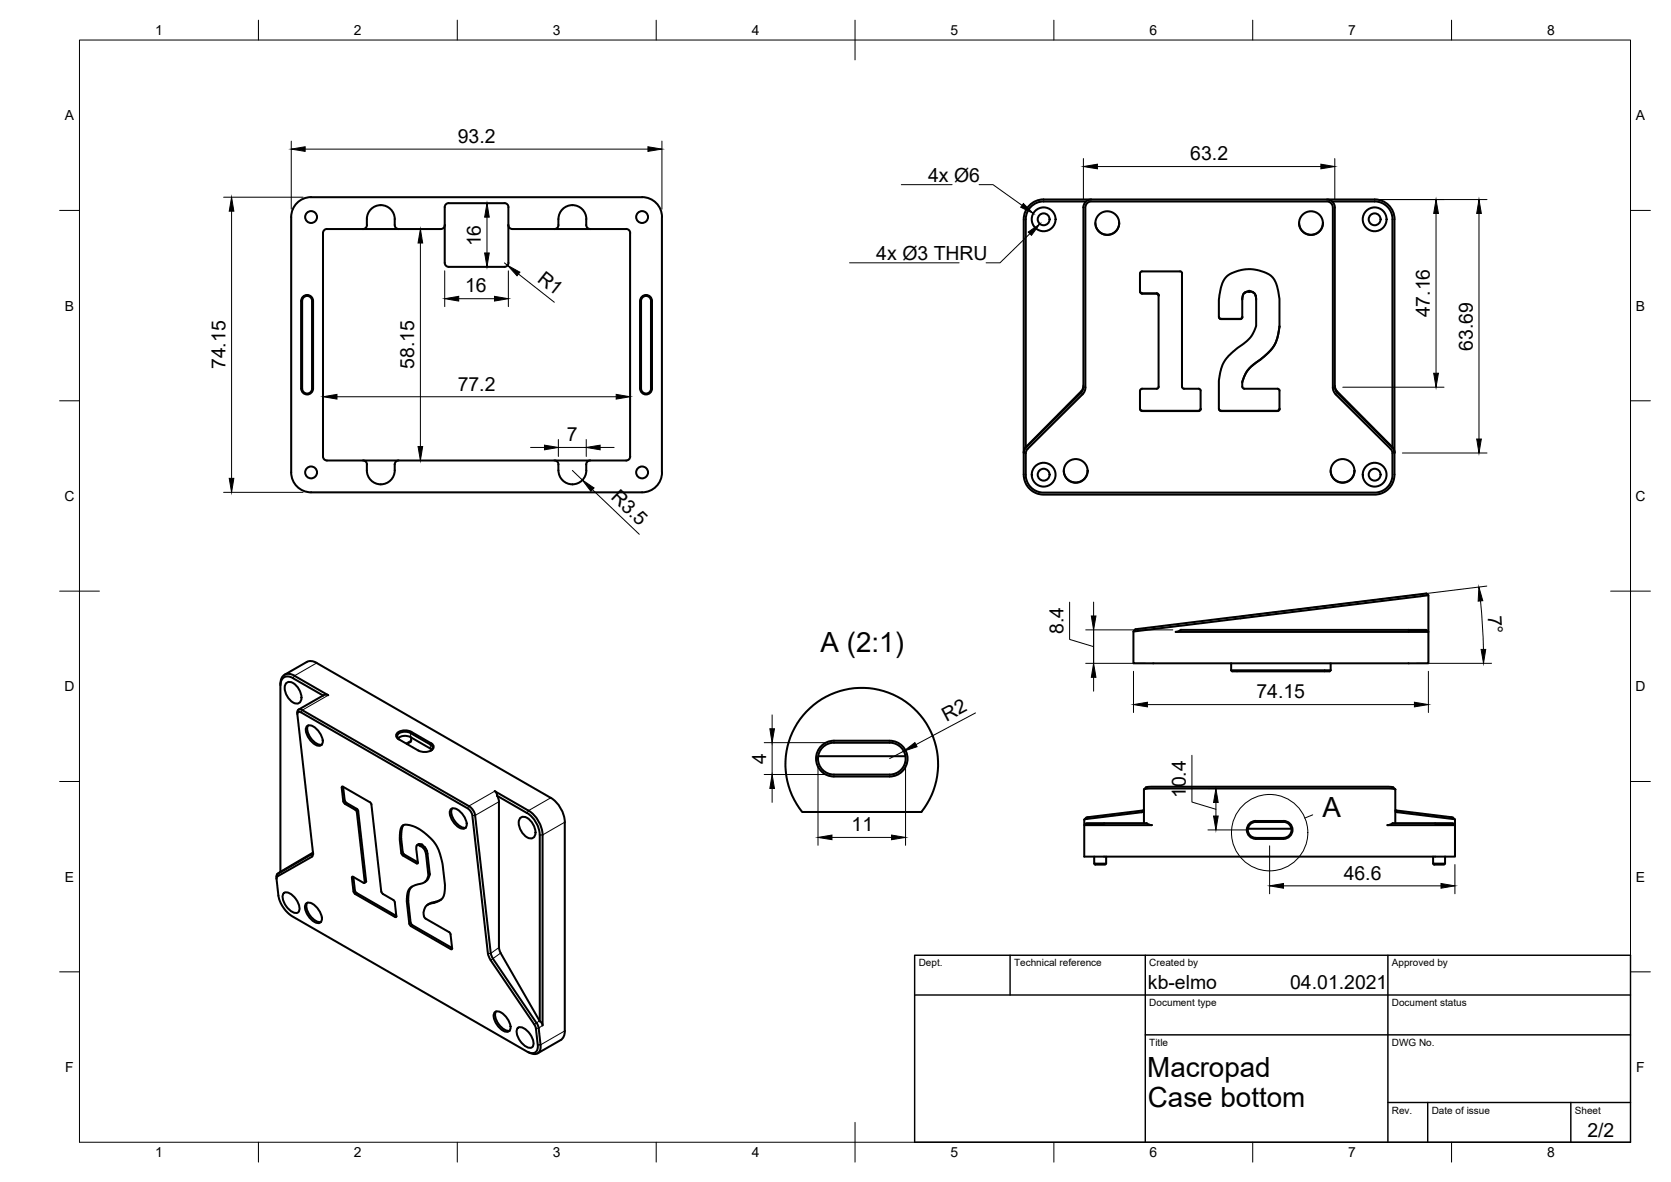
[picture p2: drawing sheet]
<svg xmlns="http://www.w3.org/2000/svg" width="420mm" height="297mm" viewBox="0 0 420 297" stroke-linecap="round" stroke-linejoin="round" font-family="sans-serif">
<!-- layer: Visible -->
<g fill="none" stroke="#000" stroke-width=".51">
<path d="M75 50.7a4.8 4.8 0 0 1 3.2-1.1l83.2-.1a5 5 0 0 1 5 5.1l.1 64.1a5 5 0 0 1-5.1 5h-83.2a5 5 0 0 1-5-5v-64.2a5 5 0 0 1 1.8-3.8zM82.2 57.5a1.01 1.01 0 0 0-1 1.1v56.1a1.01 1.01 0 0 0 1 1h75.2a1.01 1.01 0 0 0 1.1-1M92.2 56.6a4.1 4.1 0 0 1 2.2-4.8 3.5 3.5 0 0 1 4.9 3.3v1.5a1.01 1.01 0 0 0 1 1M92.3 56.6a1.01 1.01 0 0 1-1 1M111.8 56.6a1.01 1.01 0 0 1-1 1h-28.6M127.8 56.6a1.01 1.01 0 0 0 1 1h28.6M127.8 52.1v14M127.8 52a.97 .97 0 0 0-1-.9l-14-.1a1.01 1.01 0 0 0-1 1.1v14a1.01 1.01 0 0 0 1 1h14a1.01 1.01 0 0 0 1-1M140.4 55.1v1.5M140.4 55.1a3.5 3.5 0 0 1 3.5-3.6 3.5 3.5 0 0 1 3.5 3.6v1.5a1.01 1.01 0 0 0 1 1M140.4 56.6a1.01 1.01 0 0 1-1 1M157.4 57.5a1.01 1.01 0 0 1 1.1 1"/>
<path d="M158.4 58.6v56.1M262.4 50.1h12M262.4 50.6h10.7M262.4 50.1a5 5 0 0 0-5 5v64.4l.4 1.7 .8 1.4 1.7 1.2 1.9 .5h83.7l1.4-.3 1.4-.8 1.3-1.4 .4-1.1 .2-1.2v-64.4a5 5 0 0 0-5-5M262.4 50.6a4.5 4.5 0 0 0-4.5 4.5v57.3M275.4 56.1a3 3 0 0 0 3 2.9 3 3 0 0 0 3-2.9M326.6 56.1a3 3 0 0 0 3 2.9 3 3 0 0 0 3-2.9M333.6 50.1h12M334.9 50.6h10.7M345.6 50.6a4.5 4.5 0 0 1 4.5 4.5v57.3M75.7 75.6v22M75.7 75.6a1.49 1.49 0 0 1 1.5-1.5 1.49 1.49 0 0 1 1.5 1.5v22a1.49 1.49 0 0 1-1.5 1.5 1.49 1.49 0 0 1-1.5-1.5"/>
<path d="M78.5 75.6v22M78.5 75.6a1.26 1.26 0 0 0-1.3-1.2 1.26 1.26 0 0 0-1.2 1.2v22a1.26 1.26 0 0 0 1.2 1.3 1.26 1.26 0 0 0 1.3-1.3M161.4 74.9a1.24 1.24 0 0 1 1.4-.5 1.24 1.24 0 0 1 .9 1.2v22a1.26 1.26 0 0 1-1.3 1.3 1.26 1.26 0 0 1-1.2-1.3v-22zM161.6 74.4a1.49 1.49 0 0 1 1.5-.1 1.49 1.49 0 0 1 .8 1.3v22a1.49 1.49 0 0 1-1.5 1.5 1.49 1.49 0 0 1-1.4-1.5v-22v-.4zM286.7 73.2l.4 .5h3.7l.3 .1 .2 .4M291.3 74.2v23M291.3 74.3l-.2-.5h-.3h-3.6l-.5-.3v-5.1l.4-.2 9.9 .1 .2 .4v28.5l.3 .4 .2 .1h3.7l.3 .1 .2 .4M306.5 79.7v-4.4l.4-2.8 .7-1.8 1.2-1.5 2.6-1.2 3.1-.4 1.8 .3 1.8 .6 1.3 .6 .7 .8 1 2 .6 3.2v7.1l-.5 2.6-.7 1.8-.8 1.2-1.8 1.8-3.1 2.3-1 1.1-.7 1.2-.7 1.7v1.3l.5 .5 8.6 .1 .2 .4v4.8l-.5 .3h-14.2l-.5-.5M312.4 79.6l-.3 .5h-.2h-4.9h-.3l-.2-.5M314.1 73.2l-1 .3-.6 .8-.1 5.4-.3 .4-5.1 .1-.4-.3-.1-.2M314.1 73.2l-.7 .1-.6 .4-.3 .6-.1 1M314.1 73.2l1.2 .4 .5 1.1v7.4l-.7 1.6-.7 1.1-5.3 4.4-.9 1.1-.8 1.5-.9 3.8v7.2"/>
<path d="M314.1 73.2l.8 .1 .6 .5 .3 1.4M314.1 73.2h.1M272.4 96.9l-.1 .8-.5 .7-13.8 13.9M272.9 97.3l-.2 1.2-.5 .6-14.1 14.2-.2 .6 .1 6.4 .4 1.1 .6 .9 1.6 1.1 1.5 .4h83.8l1.5-.4 1.2-.7 .7-.8 .6-1.3 .2-.9v-5.8l-.2-.8-14-14-.7-1.4-.1-45.6-.3-.9-.6-.5-60-.1-.7 .3-.5 .6-.1 .6v45.3M291.3 97.2l-.2 .4-.3 .1h-3.6l-.5 .2v4.9l.2 .4 14.5 .1 .3-.1 .2-.4M301.9 98.2v4.6M321.7 82l-.5 2.7-.8 2.1-1.6 1.9-4.6 3.8-1.1 1.6-.7 2M335.6 96.9l.2 .8 .4 .7 13.8 13.9M91.3 115.7a1.01 1.01 0 0 1 1 1M100.3 115.7a1.01 1.01 0 0 0-1 1 4.1 4.1 0 0 1-2.2 4.7 3.5 3.5 0 0 1-4.9-3.2v-1.5M139.4 115.7a1.01 1.01 0 0 1 1 1M140.4 116.7v1.5"/>
<path d="M148.4 115.7a1.01 1.01 0 0 0-1 1 4 4 0 0 1-2.1 4.7 3.5 3.5 0 0 1-4.9-3.2M257.9 112.4l-.3 .6-.2 .7M258 112.4l13.8-13.7 .6-1v-45.7l.2-.8 .5-.6 1.2-.5h59.4l1.2 .5 .5 .5 .2 .9 .1 45.7 .5 1 13.8 13.7M258 112.3l-.1 .1M258 112.4l-.4 .7-.2 .7M267.5 118.3a3 3 0 0 0 3 2.9 3 3 0 0 0 3-2.9M286.7 102.7l.2 .4 .3 .1h14.2l.4-.2 .1-.3M306.5 102.7l.5 .5h14.2l.3-.1 .2-.4M334.6 118.3a3 3 0 0 0 3 2.9 3 3 0 0 0 3-2.9M350 112.3l.1 .1M350 112.4l.5 .7 .1 .7M350.1 112.4l.4 .6 .1 .7"/>
<path d="M285.5 158.1l73.1-9 .6 .5-74.2 9.1zM295.6 158.8l.7-.2 .6-.3h61.7l.6 .5zM359.2 149.6v17.1h-74.2v-8M70.5 172.3a1.93 1.93 0 0 1 .9-2.1 1.93 1.93 0 0 1 2.3 .2l7.5 4.4M71.5 169.6l5.6-3.3a2.41 2.41 0 0 1 2.5 .3l58.9 33.9M71.9 171.8a1.8 1.8 0 0 1 2.7 .6l.7 1.1a2.54 2.54 0 0 1-.1 3.2 2.74 2.74 0 0 1-3.2-2 3.2 3.2 0 0 1-.1-2.9zM74 169.8l8.5 4.9-.6-.1-.7 .2M74 169.8a2.17 2.17 0 0 0-2.5-.2 2.17 2.17 0 0 0-1 2.3v47.2M74.8 179.4v-.6l.2-.5 .9 .1 42.1 24.2 .8 .8 .7 1.4 3.9 34.8M81.2 174.8l-6.1 3.5M202.7 178.9a19.2 19.2 0 0 1 26.6-1.3 19.2 19.2 0 0 1 2.4 26.5h-30a19.2 19.2 0 0 1 1-25.2zM309.6 168.5h25"/>
<path d="M309.6 168.5l.2 .2h24.5l.3-.2M309.6 166.7v1.8M334.6 166.7v1.8M77.1 182.6a1.81 1.81 0 0 1 2.6 .7l.8 1.1a2.32 2.32 0 0 1 .2 2.9 3 3 0 0 1-3.2-2 3.1 3.1 0 0 1-.4-2.7zM77.5 182.3a4 4 0 0 0 2.1 4.6l.9 .3 .4-.1M86.3 197.7l.4 3.4 .4 .6M100.1 185.6a2.91 2.91 0 0 1 3.2-.3l4.9 2.8M100.4 185.8a.95 .95 0 0 1-.5-1.1 .95 .95 0 0 1 1-.7l1-.1 .9 .1 5.4 3.1a.85 .85 0 0 1 .6 .7 .85 .85 0 0 1-.5 .9M103.4 185.3l-.1 1.1-1 .6M103.4 183.9l5 2.9a1.07 1.07 0 0 1 .6 1.2 1.07 1.07 0 0 1-1.1 .8l-1.7 .1-1-.3M103.4 183.9a3 3 0 0 0-3.7 .6 .98 .98 0 0 0 .5 1.3l5 2.8M108.2 188.1l.4 .3"/>
<path d="M125 200l7.5 4.3M125 200l.5 1.5v36.9l.4 1.1 9.8 17.1M125 200l-.2-.8-.4-.4 8.5 4.9M205.7 190h21.9M206.2 187.7a4.5 4.5 0 0 1 3.5-1.6h14a4.5 4.5 0 0 1 4.5 4.5 4.5 4.5 0 0 1-4.5 4.5h-14a4.5 4.5 0 0 1-4.1-2.6 4.5 4.5 0 0 1 .6-4.8zM206.9 187.8a4 4 0 0 1 2.8-1.2h14a4 4 0 0 1 4 4 4 4 0 0 1-4 4.1h-14a4 4 0 0 1-3.7-2.5 4 4 0 0 1 .9-4.4zM287.6 198.4v8.5M287.7 198.4l.5-.6 1.1-.1h59.9l1.1 .1 .5 .6M350.8 198.4l-1.4-.3h-60.3l-1.5 .3M350.8 198.4v8.5M78.3 215.4l-8.7 5-.1 .5 .8 5.3 1.1 2.1 1.5 1.6 60.4 34.7 1.2-.1 .4-.3 .3-.6v-.8l-.5-4.4M78.7 214.3l-8.9 5.3"/>
<path d="M78.7 214.3l-3.9-34.8v-.4l.3-.2 .6 .1 41.9 24.1 .6 .6 .6 1.2 3.9 34.7 .7 1.7M78.7 214.2l-.3 .5-8.6 4.9-.3 .4v.8M78.7 214.3v.6l-.3 .4M86.3 201.4l-.4-3.5 .2-.3 6.9 4M86.3 201.4l.4 .6 2.6 1.5 .4 .6 2 17.6M87.1 201.7l2.6 1.5M89.7 203.2l.4 .6 2 17.6M93 201.6l.4 .6M93.4 202.2l2.5 21.9M100.9 214.4l-.4-3.4 .1-2.2 .5-1.2 .9-.4 2.4 .6 2.3 1.4 2.3 2.3 1.4 2.4 .9 3.3 .6 5.2-.2 2.4-.4 .8-.7 .7-1.4 .6-1.5 .4-.6 .4-.6 1.5 .1 1M100.9 214.4l.4 .6 3.5 2M101.5 207.3l-.5 1.3-.1 2.1 .4 3.7 .4 .3 3.4 2"/>
<path d="M105.1 216.8l-.1 .2h-.2M105.1 212.4l-.3 .1-.1 .4 .4 3.9M105.1 212.4h.1M105.1 212.4l1.2 .5 .7 1.2 .7 5.9-.3 .9-.5 .7-3.2 1.2-.7 .5-.4 .7-.3 2.6 .6 5.5M105.7 212.5l.1 .1M106.1 212.3h.1M106.1 212.3l-.8-.2-.5 .3M106.1 212.3l.9 .8 .3 .7M107.3 213.9l.8 5.9-.6 1.3-.7 .6M107.3 213.8v.1M113.3 203.5a1.81 1.81 0 0 1 2.6 .7l.8 1a2.32 2.32 0 0 1 .2 3 3 3 0 0 1-3.2-2 3.1 3.1 0 0 1-.4-2.7zM113.7 203.2a4 4 0 0 0 2.1 4.5l.9 .3h.4"/>
<path d="M130.7 205.7a1.8 1.8 0 0 1 2.8 .6l.7 1.1a2.54 2.54 0 0 1-.2 3.2 2.74 2.74 0 0 1-3.1-2 3.2 3.2 0 0 1-.2-2.9zM132.5 204.3a7 7 0 0 1 3.2 5.5v46.9M132.9 203.7a7.8 7.8 0 0 1 3.5 6.1v47.9l-.2-.6-.5-.5M138.5 200.5a7.8 7.8 0 0 1 3.5 6.1v52.5a2.6 2.6 0 0 1-1 2.3l-5.8 3.3M273.1 205.5l-.5 .5M275.1 215.3v1.7h3l-.2 .3h-2.5l-.3-.3M278.1 215.3v1.7M287.6 203.9l-14.4 1.9M287.6 203.6l-14.4 1.9M289.6 207.4h-17a2.32 2.32 0 0 1 2.3-.5h13.4l.6 .3 .7 .2M313.8 208.3h10.9M314.2 207l1-.6 .6-.1h6.9a2.26 2.26 0 0 1 2.3 2.3 2.26 2.26 0 0 1-2.3 2.2h-6.9a2.25 2.25 0 0 1-2.1-1.4 2.25 2.25 0 0 1 .5-2.4z"/>
<path d="M314.3 207.1l.9-.5h.6h6.9a2.01 2.01 0 0 1 2 2 2.01 2.01 0 0 1-2 2h-6.9a2 2 0 0 1-1.9-1.3 2 2 0 0 1 .4-2.2zM350.2 206.9l-.6 .3-.8 .2h17a2.32 2.32 0 0 0-2.2-.5h-13.4M350.9 203.6l14.2 1.8 .7 .6M350.9 203.9l14.9 2v9.4h-93.2v-9.3l.6-.2M360.3 215.3v1.7h3l-.2 .3h-2.5l-.3-.3M363.3 215.3v1.7M71.4 224.4a2.26 2.26 0 0 1 2.6 1l1.1 1.7a1.52 1.52 0 0 1-.5 2.3 4.3 4.3 0 0 1-3.4-4.8zM76.9 227.2a1.81 1.81 0 0 1 2.6 .7l.8 1a2.32 2.32 0 0 1 .2 3 3 3 0 0 1-3.2-2 3.1 3.1 0 0 1-.4-2.7zM77.2 226.9a4 4 0 0 0 2.2 4.5l.9 .3h.4M88.9 220.4l.3 3.4M89.3 223.8l.4 .6M89.3 224.6l10.1 5.8h.2l.1-.1"/>
<path d="M89.6 224.4l10.1 5.8M91.7 221.7v.1l-.3 .1-2.6-1.6-.3 .1 .4 3.7 .4 .5M92 221.6l-.3 .3M92.1 221.4l-.1 .2M95.9 224.1l.4 .5M96.3 224.6l2.6 1.5 .3 .4 .5 3.8M102.9 232.1l.4 .6 10.1 5.8M103.6 222.8l-.5 .6-.3 .7-.2 1.9 .7 6.1 .4 .4 10 5.7M106.6 230.2l.4 .6 6.1 3.6 .2 .4 .4 3.5v.2h-.3M111 226l-3.1 1.1-.5 .4M123.4 239.6l.6 1.3 10.9 16.2M123.4 241.3l10.9 16.2"/>
<path d="M124.3 254.5a1.81 1.81 0 0 1 2.7 .7l.7 1a2.32 2.32 0 0 1 .2 3 3 3 0 0 1-3.1-2 3.1 3.1 0 0 1-.5-2.7zM124.7 254.2a4 4 0 0 0 2.1 4.5l1 .4 .4-.1M130.3 258.3a2.26 2.26 0 0 1 2.5 1l1.1 1.7a1.52 1.52 0 0 1-.5 2.3 4.3 4.3 0 0 1-3.4-4.8zM134.3 257.4l.4 1M134.9 257.1l.6 1.3M135.4 258.4l.5 4.3-.1 1.3-.5 .6-.7 .3-1.8-.5"/>
<circle cx="78.2" cy="54.5" r="1.49"/>
<circle cx="161.4" cy="54.5" r="1.49"/>
<circle cx="262.4" cy="55.1" r="3"/>
<circle cx="262.4" cy="55.1" r="1.49"/>
<circle cx="278.4" cy="56.1" r="2.99"/>
<circle cx="329.6" cy="56.1" r="2.99"/>
<circle cx="345.6" cy="55.1" r="3"/>
<circle cx="345.6" cy="55.1" r="1.49"/>
<circle cx="78.2" cy="118.7" r="1.49"/>
<circle cx="161.4" cy="118.7" r="1.49"/>
<circle cx="262.4" cy="119.3" r="1.49"/>
<circle cx="262.4" cy="119.3" r="3"/>
<circle cx="270.5" cy="118.3" r="2.99"/>
<circle cx="337.6" cy="118.3" r="2.99"/>
<circle cx="345.6" cy="119.3" r="1.49"/>
<circle cx="345.6" cy="119.3" r="3"/>
</g>
<g fill="#000" stroke="#000" stroke-width=".25">
<circle cx="314.1" cy="73.2" r=".24"/>
<circle cx="105.7" cy="212.6" r=".24"/>
<circle cx="106.1" cy="212.3" r=".24"/>
</g>
<!-- layer: Visible Narrow -->
<g fill="none" stroke="#000" stroke-width=".25">
<path d="M79.6 166.6l-5.6 3.2-.3 .6M82.5 174.7l-6.5 3.8-.3 .5M86.2 197.7l-.3 .2M103.4 186l-1.4 .8M103.4 183.9l-.1 .3v1.1M108.4 186.8l-.2 .3v1M124.4 198.8l-6.5 3.8-.3 .5M70.6 219.1l-.8 .5-.1 .6M78.5 214.6l-.2 .8M86.7 201.2l-.4 .2M87.1 201.7l-.4 .3M89.7 203.2l-.4 .3"/>
<path d="M90.1 203.8l-.4 .3M100.9 210.7l-.4 .2M100.9 210.8l-.4 .2M101.3 214.2l-.4 .2M101.6 214.7l-.3 .3M105.1 216.8l-.3 .2M105.5 212.1l-.4 .3M106.1 212.3l-.4 .3 .4-.3M106.8 212.9l-.4 .3M106.8 213l-.3 .2M107.3 213.8l-.3 .3M107.5 214.5l-.4 .3"/>
<path d="M108 219.8l-.3 .3M108.1 219.6l-.4 .2M119.5 204.9h-.7M125.5 201.5l-6 3.4-.7 .1M138.5 200.5l-5.6 3.2-.4 .6M142 206.6l-5.6 3.2h-.7M88.8 220.3l-.3 .2M89.2 223.8l-.3 .3M89.6 224.4l-.3 .2M92.1 221.4l-.4 .3M99.7 230.2l-.3 .2M102.6 226.3l-.3 .2"/>
<path d="M102.6 226.4l-.3 .2M103.3 231.9l-.4 .2M103.7 232.5l-.4 .2M109.6 226.6l-.4 .3M113.7 238.3l-.3 .2M125.5 238.1l-2.1 1.5h-.7M125.9 239.5l-2.5 1.8M135.7 256.5l-1.4 1M136.4 257.7l-1 .7h-.7M142 259.1l-6.1 3.4-.7 .1"/>
</g>
<!-- layer: Border -->
<g fill="none" stroke="#000" stroke-width=".25">
<path d="M20 10.1h390v276.9h-390zM65 5.1v5M115 5.1v5M165 5.1v5M215 5.1v10M265 5.1v5M315 5.1v5M365 5.1v5M15 52.9h5M410 52.9h5M15 100.7h5M410 100.7h5"/>
<path d="M15 148.6h10M405 148.6h10M15 196.4h5M410 196.4h5M15 244.2h5M410 244.2h5M65 287v5M115 287v5M165 287v5M215 282.1v9.9M265 287v5M315 287v5"/>
<path d="M365 287v5"/>
</g>
<!-- layer: TitleBlock -->
<path d="M230 240.1h180v46.9h-180zM230 250h180M254 240.1v9.9M288 240.1v46.9M349 240.1v46.9M288 260.1h122M349 277.1h61M359 277.1v9.9M395 277.1v9.9" fill="none" stroke="#000" stroke-width=".36"/>
<!-- layer: Dimensions -->
<g fill="none" stroke="#000" stroke-width=".25">
<path d="M73.2 35.5v17.1M76.7 37.5h86.2M166.4 35.5v17.1M272.4 39.8v10.4M335.6 39.8v10.4h38.3M56.2 49.6h20M58.2 53.1v67.1M122.4 54.6v9M275.9 41.9h56.2M361.1 53.6v40.2M371.9 53.6v56.7M105.7 61.1v51.1"/>
<path d="M111.8 68.1v9M115.3 75.1h9M126.8 66.1l.8 .6M127.8 68.1v9M130.4 68.9l9 7.1M84.7 99.7h70.2M337.6 97.3h25.5M133.4 112.4h3.5M140.4 110.5v4.2M140.4 112.4h7M143.9 118.2l2.5 2.4M147.4 110.5v4.2"/>
<path d="M150.9 112.4h3.5M352.6 113.8h21.3M56.2 123.7h20M149 123l11.7 11.3M268.9 151.3v9.4l6.1 1.8M273 158.3h21.9M275 151.3v3.5M372.3 151l.7 12.2M373.8 147.3l-61.6 7.6M194.1 179.6v3.5M245.3 179.2l-15 7.9M273 166.7h15"/>
<path d="M275 166.7v-8.4v8.4M275 170.2v3.5M285 168.7v10.4M288.5 177.1h67.1M356.2 166.7h18.8M359.2 168.7v10.4M192.2 186.6h15.5M192.2 194.6h15.5M194.1 186.6v8M194.1 198.1v3.5M205.7 192.6v19.8M227.2 188.8l-3.5 1.8"/>
<path d="M227.7 192.6v19.8M299.7 189.8v11.8l6 1.8M303.7 198.2h.4M209.2 210.4h15M303.7 208.6h10M305.7 201.7v3.4M319.2 212.6v12M365.8 217.3v7.3M322.7 222.6h39.6"/>
</g>
<g fill="#000" stroke="#000" stroke-width=".25">
<path d="M73.2 37.5l3.5-.6v1.1zM162.9 36.9l3.5 .6-3.5 .5zM58.2 49.6l.6 3.5h-1.2zM122.4 51.1l.6 3.5h-1.1zM272.4 41.9l3.5-.6v1.1zM332.1 41.3l3.5 .6-3.5 .5zM361.1 50.2l.6 3.4h-1.2zM371.9 50.2l.6 3.4h-1.2zM105.7 57.6l.6 3.5h-1.2zM111.8 75.1l3.5-.6v1.2zM121.9 63.6h1.1l-.6 3.5zM124.3 74.5l3.5 .6-3.5 .6z"/>
<path d="M127.6 66.7l3.1 1.7-.7 .9zM81.2 99.7l3.5-.6v1.2zM154.9 99.1l3.5 .6-3.5 .6zM360.5 93.8h1.2l-.6 3.5zM105.1 112.2h1.2l-.6 3.5zM136.9 111.9l3.5 .5-3.5 .6zM147.4 112.4l3.5-.5v1.1zM371.3 110.3h1.2l-.6 3.5zM57.6 120.2h1.2l-.6 3.5zM146.4 120.6l3 2-.8 .9zM274.4 154.8h1.2l-.6 3.5zM371.9 147.5l.9 3.4-1.1 .2z"/>
<path d="M275 166.7l.6 3.5h-1.2zM285 177.1l3.5-.6v1.1zM355.6 176.5l3.6 .6-3.6 .5zM372.4 163.2h1.2l-.6 3.5zM193.6 183.1h1.1l-.6 3.5zM194.1 194.6l.6 3.5h-1.1zM227.2 188.8l2.8-2.2 .6 1zM205.7 210.4l3.5-.5v1.1zM224.2 209.9l3.5 .5-3.5 .6zM305.1 205.1h1.2l-.6 3.5zM305.7 198.2l.6 3.5h-1.2zM319.2 222.6l3.5-.6v1.2z"/>
<path d="M362.3 222l3.5 .6-3.5 .6z"/>
</g>
<!-- layer: Annotations -->
<path d="M257.3 51.1l2.5 2.5-3.2-1.5zM258.5 58.3l3-2-2.1 2.8z" fill="#000" stroke="#000" stroke-width=".25"/>
<g fill="none" stroke="#000" stroke-width=".25">
<path d="M226.6 46.4h12.8M246.2 46.4h3.5l7.3 5.2M259 58.7l-7.6 7.3h-3.5M213.6 66h27.6M330.1 204.8l-2 .8"/>
<circle cx="319.2" cy="209.2" r="9.6"/>
</g>
<g font-size="7">
<text x="206.3" y="163.8">A (2:1)</text>
<text x="332.6" y="205.3">A</text>
<text x="288.5" y="270.6">Macropad</text>
<text x="288.6" y="278.1">Case bottom</text>
</g>
<g font-size="4.9">
<text x="115.1" y="35.9">93.2</text>
<text x="299.3" y="40.3">63.2</text>
<text x="233.4" y="45.7">4x Ø6</text>
<text x="120.9" y="61.9" transform="rotate(-90 120.9 61.9)">16</text>
<text x="220.3" y="65.3">4x Ø3 THRU</text>
<text x="134.9" y="70.5" transform="rotate(38 134.9 70.5)">R1</text>
<text x="117" y="73.5">16</text>
<text x="359.5" y="79.8" transform="rotate(-90 359.5 79.8)">47.16</text>
<text x="370.3" y="88.1" transform="rotate(-90 370.3 88.1)">63.69</text>
<text x="56.7" y="92.8" transform="rotate(-90 56.7 92.8)">74.15</text>
<text x="104.1" y="92.8" transform="rotate(-90 104.1 92.8)">58.15</text>
<text x="115.1" y="98.2">77.2</text>
<text x="142.5" y="110.9">7</text>
<text x="153.4" y="125.1" transform="rotate(44 153.4 125.1)">R3.5</text>
<text x="374.1" y="154.7" transform="rotate(87 374.1 154.7)">7°</text>
<text x="267.4" y="159.4" transform="rotate(-90 267.4 159.4)">8.4</text>
<text x="315.9" y="175.5">74.15</text>
<text x="238" y="181.4" transform="rotate(-28 238 181.4)">R2</text>
<text x="192.6" y="191.9" transform="rotate(-90 192.6 191.9)">4</text>
<text x="298.1" y="200.6" transform="rotate(-90 298.1 200.6)">10.4</text>
<text x="214.1" y="208.9">11</text>
<text x="337.9" y="221.1">46.6</text>
<text x="288.6" y="248.5">kb-elmo</text>
<text x="324.4" y="248.6">04.01.2021</text>
<text x="399.1" y="285.8">2/2</text>
</g>
<g font-size="3.5">
<text x="39" y="8.8">1</text>
<text x="89" y="8.8">2</text>
<text x="139" y="8.8">3</text>
<text x="189" y="8.8">4</text>
<text x="239" y="8.8">5</text>
<text x="289" y="8.8">6</text>
<text x="339" y="8.8">7</text>
<text x="389" y="8.8">8</text>
<text x="16.3" y="30.2">A</text>
<text x="411.3" y="30.2">A</text>
<text x="16.3" y="78">B</text>
<text x="411.3" y="78">B</text>
<text x="16.2" y="125.9">C</text>
<text x="411.2" y="125.9">C</text>
<text x="16.2" y="173.7">D</text>
<text x="411.2" y="173.7">D</text>
<text x="16.3" y="221.6">E</text>
<text x="411.3" y="221.6">E</text>
<text x="16.4" y="269.4">F</text>
<text x="411.4" y="269.4">F</text>
<text x="39" y="290.8">1</text>
<text x="89" y="290.8">2</text>
<text x="139" y="290.8">3</text>
<text x="189" y="290.8">4</text>
<text x="239" y="290.8">5</text>
<text x="289" y="290.8">6</text>
<text x="339" y="290.8">7</text>
<text x="389" y="290.8">8</text>
</g>
<g font-size="2.5">
<text x="231" y="242.9">Dept.</text>
<text x="255" y="242.9">Technical reference</text>
<text x="289" y="242.9">Created by</text>
<text x="350" y="242.9">Approved by</text>
<text x="289" y="252.8">Document type</text>
<text x="350" y="252.8">Document status</text>
<text x="289" y="262.9">Title</text>
<text x="350" y="262.9">DWG No.</text>
<text x="350" y="279.9">Rev.</text>
<text x="360" y="279.9">Date of issue</text>
<text x="396" y="279.9">Sheet</text>
</g>
</svg>
